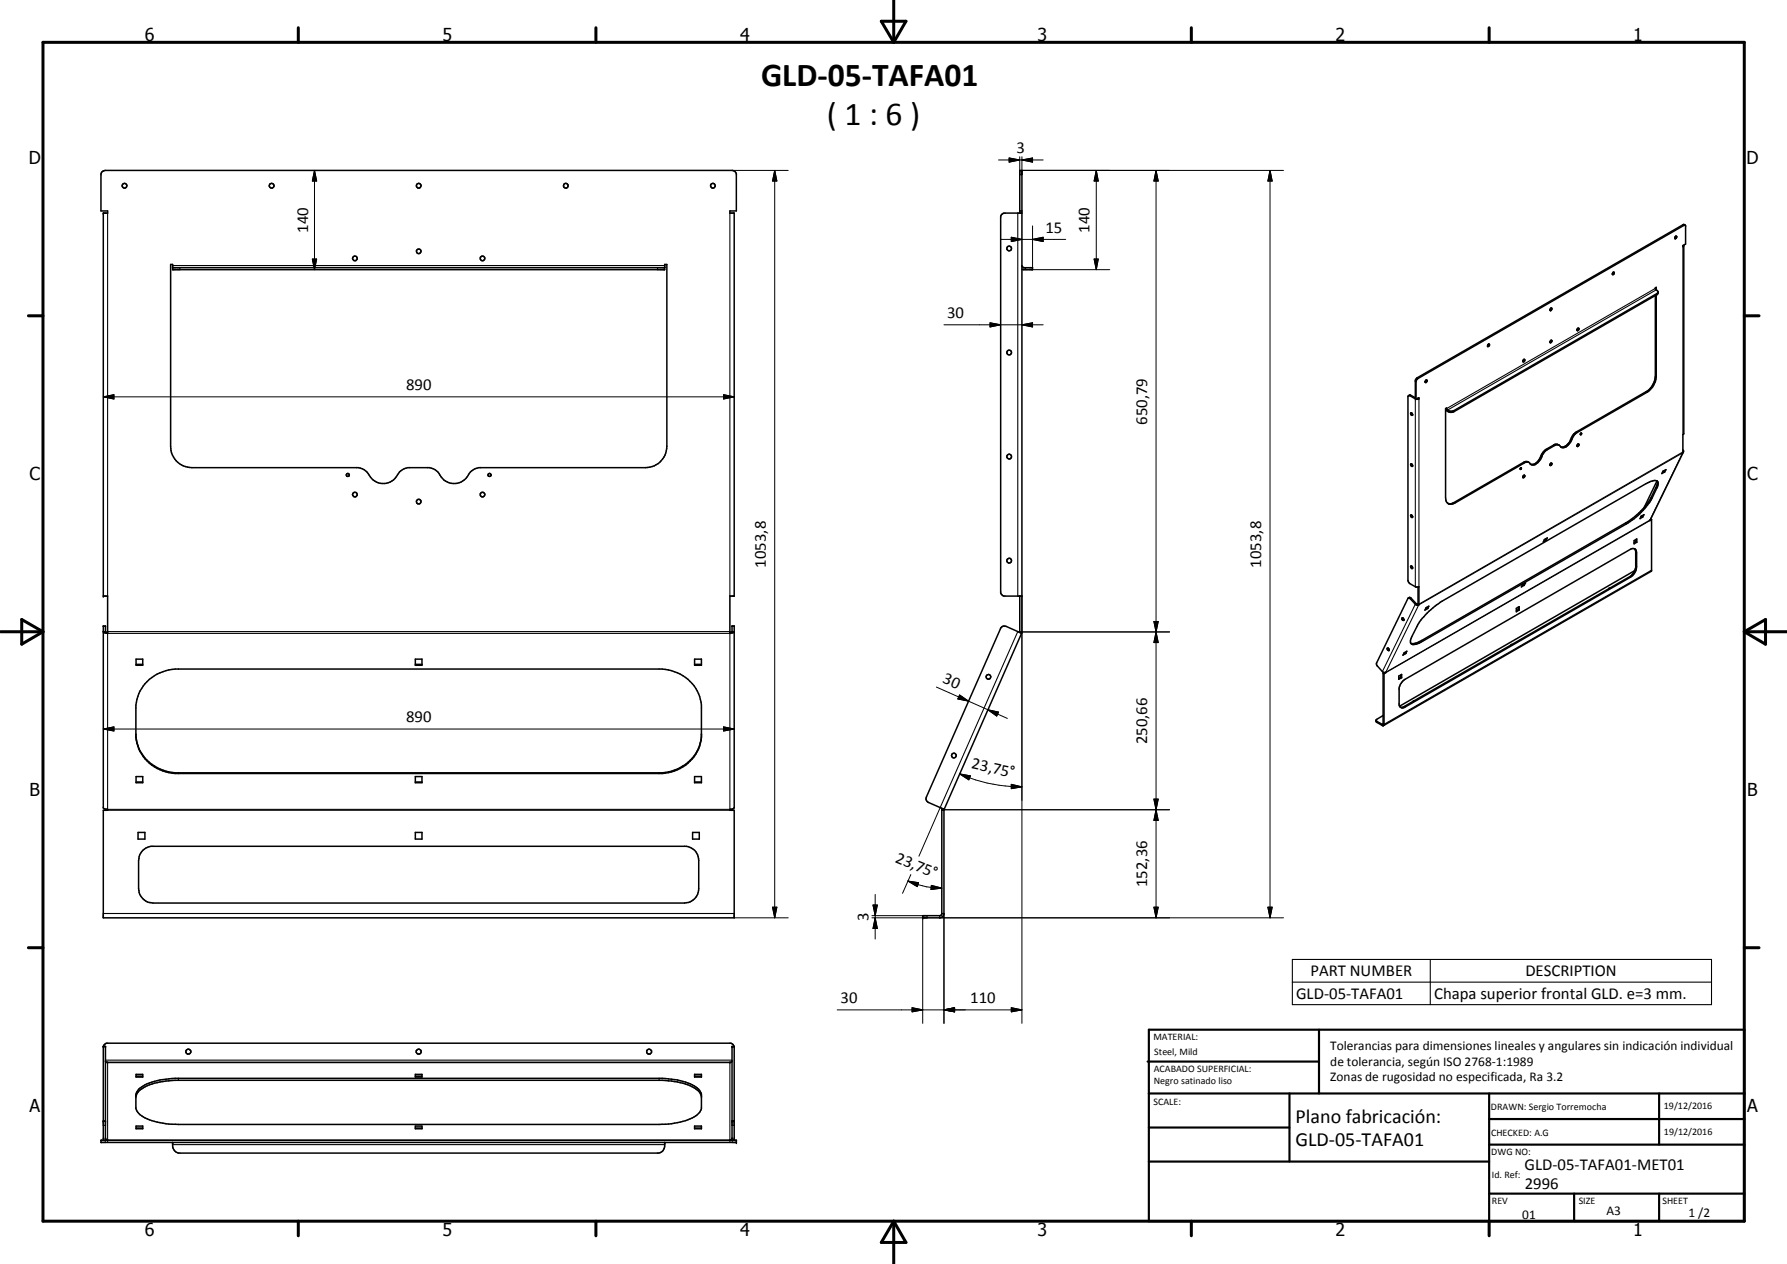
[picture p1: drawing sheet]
<svg xmlns="http://www.w3.org/2000/svg" width="420mm" height="297mm" viewBox="0 0 420 297" stroke-linecap="round" stroke-linejoin="round" font-family="sans-serif">
<g fill="none" stroke="#000" stroke-width=".35">
<path d="M239.8 50.1v-10.1h.5l-.1 108.8M239.8 49.6h.5M240.3 50.1h-4.3l-.5 .3-.2 .4v88.5l.2 .4 .5 .4h4.3M393.9 55.5h.1a.28 .28 0 0 1 .2 .4 .28 .28 0 0 1-.4 .1zM394 55.5l-.2 .5M395.8 57.7h.1M395.9 57.7v44.2l-.2 .3-.1 4.2 .2-.4-.1-.3M396.2 52.9l.1 .1v4.4l-.6 .3v.3l.2-.3M396.2 52.9l-62.8 36-.4 .4-.1 .4v4.2M396.2 52.9l-.4-.2-62.6 36.1-.4 .6v4.3M40.1 62.1h.5v1.3h115.7v-1.3h.5v42.8a5 5 0 0 1-5 5h-39.2a3.6 3.6 0 0 0-2.8 2.2 3.8 3.8 0 0 1-6.6-.8l-.3-.4a3.4 3.4 0 0 0-1.9-1h-5.1l-.9 .3a4.4 4.4 0 0 0-2.1 2.2 3.8 3.8 0 0 1-6.3-1.1l-.3-.4a3.4 3.4 0 0 0-2-1h-39.2a5 5 0 0 1-5-5zM40.6 62.9h115.7"/>
<path d="M240.3 62.4l.1 .3 .4 .2h2v.5l-2.5-.2M364.6 72.4l-.2 .5M364.7 72.4a.28 .28 0 0 1 .1 .4 .28 .28 0 0 1-.4 .1zM370.9 77.3l.3-.2a.33 .33 0 0 1 0 .4 .33 .33 0 0 1-.4 .1zM371 77.1l-.2 .5M379.3 64h.1a.25 .25 0 0 1 .1 .4 .25 .25 0 0 1-.4-.1zM379.3 64l-.2 .4M389.2 69.5v18.9a4.6 4.6 0 0 1-2.2 3.6l-16.4 9.5a5.2 5.2 0 0 0-1.7 2.6l-.7 .7-.5 .2h-.7M389.2 67.6l.2-.1v.6zM389.4 69.3v19.2a5 5 0 0 1-2.1 3.7l-16.5 9.4a4.1 4.1 0 0 0-1.5 2.2 1.74 1.74 0 0 1-2.4 1.2l-.4-.4h-.8l-1.9 1.1a4.1 4.1 0 0 0-1.6 2.2 1.87 1.87 0 0 1-2.4 1.2M389.4 68.1a.63 .63 0 0 1 .5 .5 .63 .63 0 0 1-.4 .7l-47.6 27.4a1.35 1.35 0 0 1-2-.7M389.8 68.7l-47.9 27.8a1.09 1.09 0 0 1-1.8-.6l-.2 .1v21a1.32 1.32 0 0 0 .6 1.4 1.32 1.32 0 0 0 1.5-.2l16.7-9.6h.7l.4 .5"/>
<path d="M331.2 93l1.6 .7M331.7 97.1a.33 .33 0 0 1 .4 .1 .33 .33 0 0 1-.1 .4l-.3-.3zM331.9 97l.2 .5M332.8 93.5l-1.2-.7-.6 .4v43.2l.2 .5a2.84 2.84 0 0 0 2.2 1.1l.2-.1v4.3M332.8 93.7l.1 .2M333.4 93.6l.2 .1M333.6 93.7v-.2l-.7 .4M333.6 93.7l-.6 .1M335.2 89.4l.2-.1a.28 .28 0 0 1 .1 .4 .28 .28 0 0 1-.4 .1zM335.3 89.3l-.2 .4M349.9 80.9h.1a.26 .26 0 0 1 .2 .4 .26 .26 0 0 1-.5 0zM350 80.9l-.3 .4"/>
<path d="M358.2 84.5h.1a.25 .25 0 0 1 .2 .4 .25 .25 0 0 1-.5-.1zM358.3 84.5l-.3 .4M364.6 80l.3 .1-.3 .5-.2-.3zM364.6 80l-.2 .4M331.8 109a.31 .31 0 0 1 .3 .2 .31 .31 0 0 1-.2 .4l-.2-.3zM331.9 109l.2 .5M357.6 109.9l.1 .2-.2 .2zM358.2 111.8l.2-.1 .1 .2-.4 .4zM358.3 111.7l-.3 .4M359.4 108.7a.9 .9 0 0 0-1.1-.1l-16.5 9.5-.9 .3-.5-.1M364.5 109l.2-.2 .2 .2-.3 .4-.2-.1zM364.6 108.8l-.2 .5"/>
<path d="M366.6 104.6l-.4-.2h-.7l-2 1.2a5.6 5.6 0 0 0-1.7 2.5 1.71 1.71 0 0 1-1.9 1M371 104.4h.2a.33 .33 0 0 1 0 .4 .33 .33 0 0 1-.4 .1zM371 104.4l-.2 .4M371.6 101.9v.3l.2-.1v-.3l-.2 .1M386.6 119.3l3-6.3 .1 .7-.2 .5-1.3 2.8a16.6 16.6 0 0 1-6 5.9l-47.9 27.6a3.7 3.7 0 0 1-2.6 .7M391 110.7l.7-.3-.3 .5-.7 .4zM391.2 110.7l-.3 .2M391.2 110.7l.2 .2M391.3 110.6l-.1 .1M395.8 106.2l-7.9 16.1 .4-.2M331.7 121.1a.33 .33 0 0 1 .4 .1 .33 .33 0 0 1-.1 .4zM331.7 133.1a.28 .28 0 0 1 .4 .1 .28 .28 0 0 1-.2 .4z"/>
<path d="M331.9 121l.2 .5M331.9 133l.2 .5M333.4 138v3.9M358 137.4l.7-.4-.3 .5-.7 .4zM358.2 137.3l-.3 .2M358.2 137.3l.2 .2M358.3 137.2l-.1 .1M363.1 126.8l.7-.4-.3 .6-.6 .3zM363.4 126.7l-.3 .2M363.4 126.7l.1 .3M363.4 126.7h.1M378.5 138.2l-.3 .1"/>
<path d="M384.2 127l.6-.3v.7l-.6 .4zM384.2 128.9l.4 .6v3.8l-.5 1.3-.7 .7-53.3 30.7-.4 .2h-.4M384.3 134.1l-55.2 31.8M384.6 126.8v.5M384.6 127.3l.2 .1M384.6 127.3l-.4 .3M385.9 121.3l.6-.4-.3 .6-.6 .4zM386.1 121.3l-.3 .1M386.1 121.3l.1 .2M386.1 121.2v.1M388.1 122l.2 .1M388.3 122.1v12.1l-63 36.3"/>
<path d="M25.3 148.6l-.5-.1v-1.4h-.5v42.8l.4 .2 .6 .1v.2h-1v25.3h148.3v-25.3h-1v-.2l.6-.1 .4-.3v-42.7h-.5v1.3l-.5 .2M32 156.1h1.6M32 154.9h1.6v1.4h-1.6zM97.7 154.9h1.5v1.4h-1.5zM97.7 156.1h1.5M163.3 156.1h1.6M163.3 154.9h1.6v1.4h-1.6zM172.6 148.4l-.2 .3-.8 .1v-8.7h1v-90h-1v-.5h1.5v-8.8l-.3-.5-.6-.3h-147.4l-.9 .4-.2 .7v8.5h1.6v.5h-1v90h1v8.7l-1-.3M239.8 140.1l-.1 8.5M240.2 148.8l-3.7-1.6h-.6l-.6 .3-17.5 39.7v.7l.3 .6 3.9 1.7M240.2 148.8l-18.2 41.4M240.2 148.8h.1"/>
<path d="M325.2 158.2v12l-1.7-.9M325.2 158.2l.2 .1M325.4 158.3v12.1l-.3 .2-1.4-.8-.2-.6 1.7-1.1M325.4 158l-.2 .2M325.7 158l.1 .1M325.8 158.1l-.4 .2M326.4 152.3l.2 .5M326.4 152.3l-.2 .1v.3l.3 .2 .1-.1M328.9 158.9l.7-.4v.8l-.7 .3zM329.3 158.6v.5M329.3 159.1l.3 .2M329.3 159.1l-.4 .3"/>
<path d="M329.7 145.2l.3 .1v.5l-.3-.2zM329.8 145.2l.3 .5M330.1 153.4l.7-.4-.3 .6-.7 .4zM330.4 153.4l-.3 .1M330.4 153.4l.1 .2M330.4 153.3v.1M331.1 140.5l-7.5 15.4 .2 .5 1.2 1.4 .8 .3M331.1 140.5l.4 .1 1.4 1.5 .7 .1M331.1 140.5l.3-.1 .3 .1 1.3 1.4h.4M333.4 141.9l.2 .3M335.2 144.4l2.1-1.9 1.8-1.2 47.9-27.6a2.72 2.72 0 0 1 2.7-.6l.2 .5-.4 1.1a15.6 15.6 0 0 1-3.6 5.7l-1.7 1.5-1.8 1.2-48.7 28a1.47 1.47 0 0 1-2.1-.1l.3-1.4 1.4-2.7zM335.3 142.8l.6-.3-.2 .5-.7 .4z"/>
<path d="M335.5 142.8l-.3 .1M335.5 142.8l.2 .2M335.6 142.7l-.1 .1M355.3 151.5l-.1 .1M355.5 151.4l-.2 .1M356.5 143l.7-.4v.7l-.7 .5zM357 142.7v.5M357 143.2l.2 .1M357 143.2l-.5 .3M32 173.1a9.7 9.7 0 0 0 9.2 8.5h114.5a9.8 9.8 0 0 0 9.1-7.8M164.9 173.1a9.5 9.5 0 0 1-9.2 8.7h-114.5a9.7 9.7 0 0 1-9.2-8.4v-7.7a9.6 9.6 0 0 1 9.2-8.5h114.5a9.6 9.6 0 0 1 9.2 8.5v7.7M329.8 160l53.6-30.9a.89 .89 0 0 1 1-.1 .89 .89 0 0 1 .4 .9v3.3l-.2 .9-.7 1.2-.5 .3-53 30.6-.8 .2a.8 .8 0 0 1-.6-.8v-4.1z"/>
<path d="M332.5 164.7l-.2 .1M32 183.8h1.6M32 182.5h1.6v1.4h-1.6zM32.5 195.6h1.6v1.6h-1.6zM33.6 199.8l.7-.5 1.2-.4h125.9a3.3 3.3 0 0 1 2.9 3.3v6.6a3.4 3.4 0 0 1-3.4 3.4h-124.9a3.5 3.5 0 0 1-3.4-3.4v-6.6l.2-1.3zM97.7 182.5h1.5v1.4h-1.5zM97.7 195.6h1.5v1.6h-1.5zM97.7 183.8h1.5M162.8 195.6h1.6v1.6h-1.6zM163.3 183.8h1.6M163.3 182.5h1.6v1.4h-1.6zM221.4 190.4h.5"/>
<path d="M221.5 190l-.1 24.8-.3 .4h-4.2v.5h4l.7-.2 .3-.6 .1-24.7M24.3 245.9v21.7l.1 .4M24.3 245.9h.5v21.7l.2 .3M24.3 245.9l.2-.4 .5-.3h146.9l.5 .3 .2 .4M24.8 249.4l.2 .2M25 249.6h.3M25 249.6h146.9M32 257.6a4.6 4.6 0 0 1 3.1-2.7 19.5 19.5 0 0 1 6.1-1h115.2a13 13 0 0 1 7.8 2.5l.7 1.2M32 252.5h1.6v.6h-1.6zM32 252.9h1.6M32.6 255.9a14.5 14.5 0 0 1 8.6-2.5h114.5a19.9 19.9 0 0 1 7.1 1.5l1.4 1 .6 .9 .1 3.7a5.2 5.2 0 0 1-3.7 2.9 20.1 20.1 0 0 1-6.2 .8h-113.1a15.9 15.9 0 0 1-9-2.2l-.7-.9-.2-.6v-3.4zM97.7 252.5h1.5v.6h-1.5z"/>
<path d="M97.7 252.9h1.5M163.3 252.5h1.6v.6h-1.6zM163.3 252.9h1.6M171.6 249.6h.3M172.1 249.3l-.2 .3M23.7 268h149.4v.5h-149.4zM24.3 263.5h.5M24.9 267.8h.1M25 267.8l.3 .2M25 267.9l.1 .1M32 264.6h1.6v.7h-1.6zM32 265.1h1.6"/>
<path d="M40.6 268.5a2.03 2.03 0 0 0 1.4 2.5h112.9a1.91 1.91 0 0 0 1.4-2.5M97.7 264.6h1.5v.7h-1.5zM97.7 265.1h1.5M163.3 264.6h1.6v.7h-1.6zM163.3 265.1h1.6M172 267.8l.1-21.9h.5v21.7l-.1 .4M172 267.8l-.4 .2M172 267.8l-.2 .2M172.1 263.5h.5"/>
<circle cx="29.3" cy="43.7" r=".57"/>
<circle cx="63.9" cy="43.7" r=".57"/>
<circle cx="98.4" cy="43.7" r=".57"/>
<circle cx="98.4" cy="59.1" r=".53"/>
<circle cx="133" cy="43.7" r=".57"/>
<circle cx="167.6" cy="43.7" r=".57"/>
<circle cx="237.3" cy="58.4" r=".55"/>
<circle cx="83.4" cy="60.7" r=".55"/>
<circle cx="113.4" cy="60.7" r=".55"/>
<circle cx="237.3" cy="82.8" r=".55"/>
<circle cx="81.8" cy="111.6" r=".36"/>
<circle cx="83.4" cy="116.2" r=".53"/>
<circle cx="98.5" cy="117.9" r=".56"/>
<circle cx="113.4" cy="116.2" r=".56"/>
<circle cx="115.1" cy="111.6" r=".36"/>
<circle cx="237.3" cy="107.3" r=".54"/>
<circle cx="237.3" cy="131.8" r=".55"/>
<circle cx="232.4" cy="159.1" r=".54"/>
<circle cx="224.3" cy="177.6" r=".55"/>
<circle cx="44.3" cy="247.1" r=".59"/>
<circle cx="98.5" cy="247.1" r=".59"/>
<circle cx="152.6" cy="247.1" r=".59"/>
</g>
<g fill="none" stroke="#000" stroke-width=".25">
<path d="M25.3 50.1v90M171.6 50.1v90M239.3 50.1v90M239.8 41.1h.5M395.7 52.8l.2 .2M395.7 58v44.2M40.6 62.4h115.7M42.3 62.9v.5M154.6 62.9v.5M240.8 62.9v.5M241.1 62.9v.5M389.2 67.8l-49.2 28.2"/>
<path d="M389.4 68.1l-49.1 28.3v.2M389.5 69v.3M331.7 92.9l-.2 .1M332.8 93.7v44.2M332.8 89.6l.1 .1M333.2 88.8l.2 .1M333.6 93.7v44.2M340.5 96.5v.2M341.9 96.5v.2M387 92l.3 .2M389.2 88.4l.2 .1M341.8 118.1l.2 .1"/>
<path d="M358.3 108.6l.2 .2M362.3 107.2l.2 .1M363.5 105.6l.3 .1M365.3 104.6l.2 .1M369.4 103.1l.2 .1M370.6 101.5l.2 .1M388.2 117l.2 .1M389.3 114.6l.2 .1M395.7 106.2l-62.1 35.8M382.2 122.9l.2 .2M383.2 135.5l.2 .1M384.6 129.8l.2 .1"/>
<path d="M384.6 133.1l.2 .1M387.9 122.3l-62.1 35.8M388.3 134l-62.9 36.2-.2-.1-.2 .1v.3M24.3 147.2h.5M24.3 148.4h.5M25.3 148.8h146.3v41.4h-146.3zM25.3 148.4h146.3M172.1 147.2h.5M172.1 148.4h.5M239.3 148.4l-18.2 41.4M331.8 140.6l-.2 .1M333 141.9l-.2 .1-7.8 15.8"/>
<path d="M333.6 142.2l62-35.8-7.7 15.8-62.1 35.8zM334.3 150.5l.2 .2M323.7 169.5v.3M330.1 166l.3 .2M25.3 190.4h146.3M41.9 181.6v.2M155 181.6v.2M24.3 214.7h148.3M218 215.2v.5M220.9 215.2v.5M221.4 214.7h.5M303.9 225.5h98.5v10.6h-98.5z"/>
<path d="M303.9 230.8h98.5M336.3 225.5v10.6M24.3 246h.5M24.8 249.1h147.3M25.3 249.7h146.3v18.2h-146.3zM41.9 253.4v.5M155 253.4v.5M172.1 246h.5M24.3 264.5h.5M24.3 263.4h.5M24.8 268v.5M40.6 269h115.7"/>
<path d="M172.1 264.5h.5M172.1 263.4h.5M172.2 268v.5"/>
</g>
<g fill="#000">
<circle cx="24.3" cy="50.1" r=".18"/>
<circle cx="333.4" cy="93.6" r=".18"/>
<circle cx="24.3" cy="140.1" r=".18"/>
<circle cx="216.9" cy="215.7" r=".18"/>
<circle cx="216.9" cy="215.2" r=".18"/>
<circle cx="24.3" cy="245.9" r=".18"/>
<circle cx="24.8" cy="245.9" r=".18"/>
<circle cx="172.1" cy="245.9" r=".18"/>
<circle cx="172.6" cy="245.9" r=".18"/>
<circle cx="25.3" cy="268" r=".18"/>
<circle cx="40.6" cy="268.5" r=".18"/>
<circle cx="156.3" cy="268.5" r=".18"/>
<circle cx="171.6" cy="268" r=".18"/>
<circle cx="173.1" cy="268.5" r=".18"/>
<circle cx="173.1" cy="268" r=".18"/>
</g>
<g fill="none" stroke="#000" stroke-width=".71">
<path d="M10.1 9.9h400v277.1h-400zM70.1 6.5v3.4M140.1 6.5v3.4M207.2 5h5.8l-2.9 4.9zM210.1 0v9.9M280.1 6.5v3.4M350.1 6.5v3.4M6.7 74.2h3.4M410.1 74.2h3.5M.1 148.5h10M5.1 145.6l5 2.9-5 2.9zM410.1 148.5h10"/>
<path d="M410.1 148.5l5-2.9v5.8zM6.7 222.7h3.4M410.1 222.7h3.5M70.1 287v3.4M140.1 287v3.4M210.1 287v10M210.1 287l2.9 5h-5.8zM280.1 287v3.4M350.1 287v3.4"/>
</g>
<g fill="none" stroke="#000" stroke-width=".51">
<path d="M269.8 249.5h40.3M270.1 242h140v45h-140zM270.1 257h140M303.2 257v16M310.1 242v15M350.1 257v30M390.1 257v12M270.1 265h33.1M270.1 273h80M350.1 269h60M350.1 263h60M350.1 280.5h60"/>
<path d="M370.1 280.5v6.5M390.1 280.5v6.5"/>
</g>
<g fill="none" stroke="#000" stroke-width=".24">
<path d="M234.8 37.6h10.5M237.3 37.1l2.5 .5-2.5 .5zM239.8 36.8v4.3M240.3 37.6l2.5-.5v1zM240.3 36.8v4.3M73.9 40l.6 2.5h-1.1zM73.9 40v23.4M172.2 40h13.1M182.1 40l.6 2.5h-1.1zM182.1 40v175.7M235.3 56.3h15.3M237.8 55.8l2.5 .5-2.5 .5z"/>
<path d="M240.3 40h61.5M242.8 56.3l2.5-.5v1zM242.8 53.1v9.8M257.8 40l.4 2.5h-1zM257.8 40v23.4M271.8 40l.5 2.5h-1zM271.8 40v175.7M298.6 40l.5 2.5h-1zM298.6 40v175.7M73.4 60.9h1.1l-.6 2.5zM221.9 76.3h23.4M232.8 75.9l2.5 .4-2.5 .5z"/>
<path d="M240.3 76.3l2.5-.4v.9zM242.8 63.4h18.1M257.2 60.9h1l-.4 2.5zM24.3 93.3l2.5-.5v1zM24.3 93.3h148.3M170.1 92.8l2.5 .5-2.5 .5zM239.6 148.5h35.4M240.3 140.1v100.4M271.3 146h1l-.5 2.5zM271.8 148.5l.5 2.5h-1zM24.3 171.3l2.5-.5v1zM24.3 171.3h148.3"/>
<path d="M170.1 170.8l2.5 .5-2.5 .5zM220.2 161.5l7.5 3.3M225.6 163.3l2.1 1.5-2.5-.5zM227.7 164.8l9.1 4M232.3 166.8l2.5 .5-.5 1zM221.1 189.8l-5 11.4M221.9 190.3h53.1M225.6 181.9l2.6 .4-.4 1zM225.6 181.9a35.3 35.3 0 0 0 14.7 3M237.8 184.3l2.5 .6-2.5 .4zM271.3 187.8h1l-.5 2.5zM271.3 187.8l1 5h-1l1-5z"/>
<path d="M271.8 190.3l.5 2.5h-1zM172.6 215.7h12.7M181.6 213.2h1.1l-.6 2.5zM205 215.2h13M205 215.7h13M205.3 212.7h1l-.5 2.5zM205.8 215.7l.5 2.5h-1zM205.8 210.2v10.5M213.5 207.1l2.5 .3-.3 1zM213.5 207.1a19 19 0 0 0 7.9 1.6M214.2 205.5l-2 4.4M216.9 215.7v24.8"/>
<path d="M219 208.1l2.4 .6-2.5 .3zM220.9 215.7h80.9M221.9 214.7v25.8M271.3 213.2h1l-.5 2.5zM298.1 213.2h1l-.5 2.5zM196.8 237.3h43.5M214.4 236.8l2.5 .5-2.5 .5zM221.9 237.3l2.5-.5v1zM237.8 236.8l2.5 .5-2.5 .5z"/>
</g>
<g fill="#000">
<path d="M237.3 37.1l2.5 .5-2.5 .5zM240.3 37.6l2.5-.5v1zM73.9 40l.6 2.5h-1.1zM182.1 40l.6 2.5h-1.1zM237.8 55.8l2.5 .5-2.5 .5zM242.8 56.3l2.5-.5v1zM257.8 40l.4 2.5h-1zM271.8 40l.5 2.5h-1zM298.6 40l.5 2.5h-1zM73.4 60.9h1.1l-.6 2.5zM232.8 75.9l2.5 .4-2.5 .5zM240.3 76.3l2.5-.4v.9z"/>
<path d="M257.2 60.9h1l-.4 2.5zM24.3 93.3l2.5-.5v1zM170.1 92.8l2.5 .5-2.5 .5zM271.3 146h1l-.5 2.5zM271.8 148.5l.5 2.5h-1zM24.3 171.3l2.5-.5v1zM170.1 170.8l2.5 .5-2.5 .5zM225.6 163.3l2.1 1.5-2.5-.5zM232.3 166.8l2.5 .5-.5 1zM225.6 181.9l2.6 .4-.4 1zM237.8 184.3l2.5 .6-2.5 .4zM271.3 187.8h1l-.5 2.5z"/>
<path d="M271.8 190.3l.5 2.5h-1zM181.6 213.2h1.1l-.6 2.5zM205.3 212.7h1l-.5 2.5zM205.8 215.7l.5 2.5h-1zM213.5 207.1l2.5 .3-.3 1zM219 208.1l2.4 .6-2.5 .3zM271.3 213.2h1l-.5 2.5zM298.1 213.2h1l-.5 2.5zM214.4 236.8l2.5 .5-2.5 .5zM221.9 237.3l2.5-.5v1zM237.8 236.8l2.5 .5-2.5 .5z"/>
</g>
<g font-size="7.9">
<text x="178.9" y="20.3">GLD-05-TAFA01</text>
<text x="194.4" y="29.3">( 1 : 6 )</text>
</g>
<g font-size="4.7">
<text x="304.6" y="263.9">Plano fabricación:</text>
<text x="304.6" y="269.3">GLD-05-TAFA01</text>
</g>
<g font-size="4.2">
<text x="34" y="9.6">6</text>
<text x="104" y="9.6">5</text>
<text x="174" y="9.6">4</text>
<text x="244" y="9.6">3</text>
<text x="314" y="9.6">2</text>
<text x="384" y="9.6">1</text>
<text x="6.8" y="38.7">D</text>
<text x="410.6" y="38.7">D</text>
<text x="7" y="112.9">C</text>
<text x="410.8" y="112.9">C</text>
<text x="7" y="187.1">B</text>
<text x="410.8" y="187.1">B</text>
<text x="7" y="261.4">A</text>
<text x="410.8" y="261.4">A</text>
<text x="34" y="290.4">6</text>
<text x="104" y="290.4">5</text>
<text x="174" y="290.4">4</text>
<text x="244" y="290.4">3</text>
<text x="314" y="290.4">2</text>
<text x="384" y="290.4">1</text>
</g>
<g font-size="3.9">
<text x="239" y="36.1">3</text>
<text x="72.4" y="54.7" transform="rotate(-90 72.4 54.7)">140</text>
<text x="245.8" y="54.7">15</text>
<text x="256.2" y="54.7" transform="rotate(-90 256.2 54.7)">140</text>
<text x="222.7" y="74.8">30</text>
<text x="95.5" y="91.7">890</text>
<text x="269.7" y="99.8" transform="rotate(-90 269.7 99.8)">650,79</text>
<text x="180.1" y="133.4" transform="rotate(-90 180.1 133.4)">1053,8</text>
<text x="296.5" y="133.4" transform="rotate(-90 296.5 133.4)">1053,8</text>
<text x="221.5" y="160.4" transform="rotate(24 221.5 160.4)">30</text>
<text x="95.5" y="169.8">890</text>
<text x="269.7" y="174.9" transform="rotate(-90 269.7 174.9)">250,66</text>
<text x="228.3" y="180.6" transform="rotate(12 228.3 180.6)">23,75°</text>
<text x="210.3" y="202.5" transform="rotate(22 210.3 202.5)">23,75°</text>
<text x="269.7" y="208.5" transform="rotate(-90 269.7 208.5)">152,36</text>
<text x="204.2" y="216.5" transform="rotate(-90 204.2 216.5)">3</text>
<text x="308.1" y="229.4">PART NUMBER</text>
<text x="358.6" y="229.4">DESCRIPTION</text>
<text x="197.6" y="235.8">30</text>
<text x="228.1" y="235.8">110</text>
<text x="304.7" y="234.7">GLD-05-TAFA01</text>
<text x="337.2" y="234.8">Chapa superior frontal GLD. e=3 mm.</text>
<text x="358.5" y="275">GLD-05-TAFA01-MET01</text>
<text x="358.5" y="279.4">2996</text>
</g>
<g font-size="3.1">
<text x="312.7" y="246.8">Tolerancias para dimensiones lineales y angulares sin indicación individual</text>
<text x="312.7" y="250.4">de tolerancia, según ISO 2768-1:1989</text>
<text x="312.7" y="254">Zonas de rugosidad no especificada, Ra 3.2</text>
<text x="357.9" y="286.4">01</text>
<text x="377.7" y="285.6">A3</text>
<text x="397" y="285.9">1 /2</text>
</g>
<g font-size="2.4">
<text x="271.2" y="244.4">MATERIAL:</text>
<text x="271.3" y="252">ACABADO SUPERFICIAL:</text>
<text x="271.4" y="247.9">Steel, Mild</text>
<text x="271.3" y="254.6">Negro satinado liso</text>
<text x="271.2" y="259.7">SCALE:</text>
<text x="350.6" y="260.8">DRAWN: Sergio Torremocha</text>
<text x="391.2" y="260.6">19/12/2016</text>
<text x="350.6" y="267">CHECKED: A.G</text>
<text x="391.2" y="266.7">19/12/2016</text>
<text x="350.6" y="271.4">DWG NO:</text>
<text x="350.8" y="276.9">Id. Ref:</text>
<text x="350.8" y="282.8">REV</text>
<text x="371.2" y="282.9">SIZE</text>
<text x="390.9" y="282.9">SHEET</text>
</g>
</svg>
